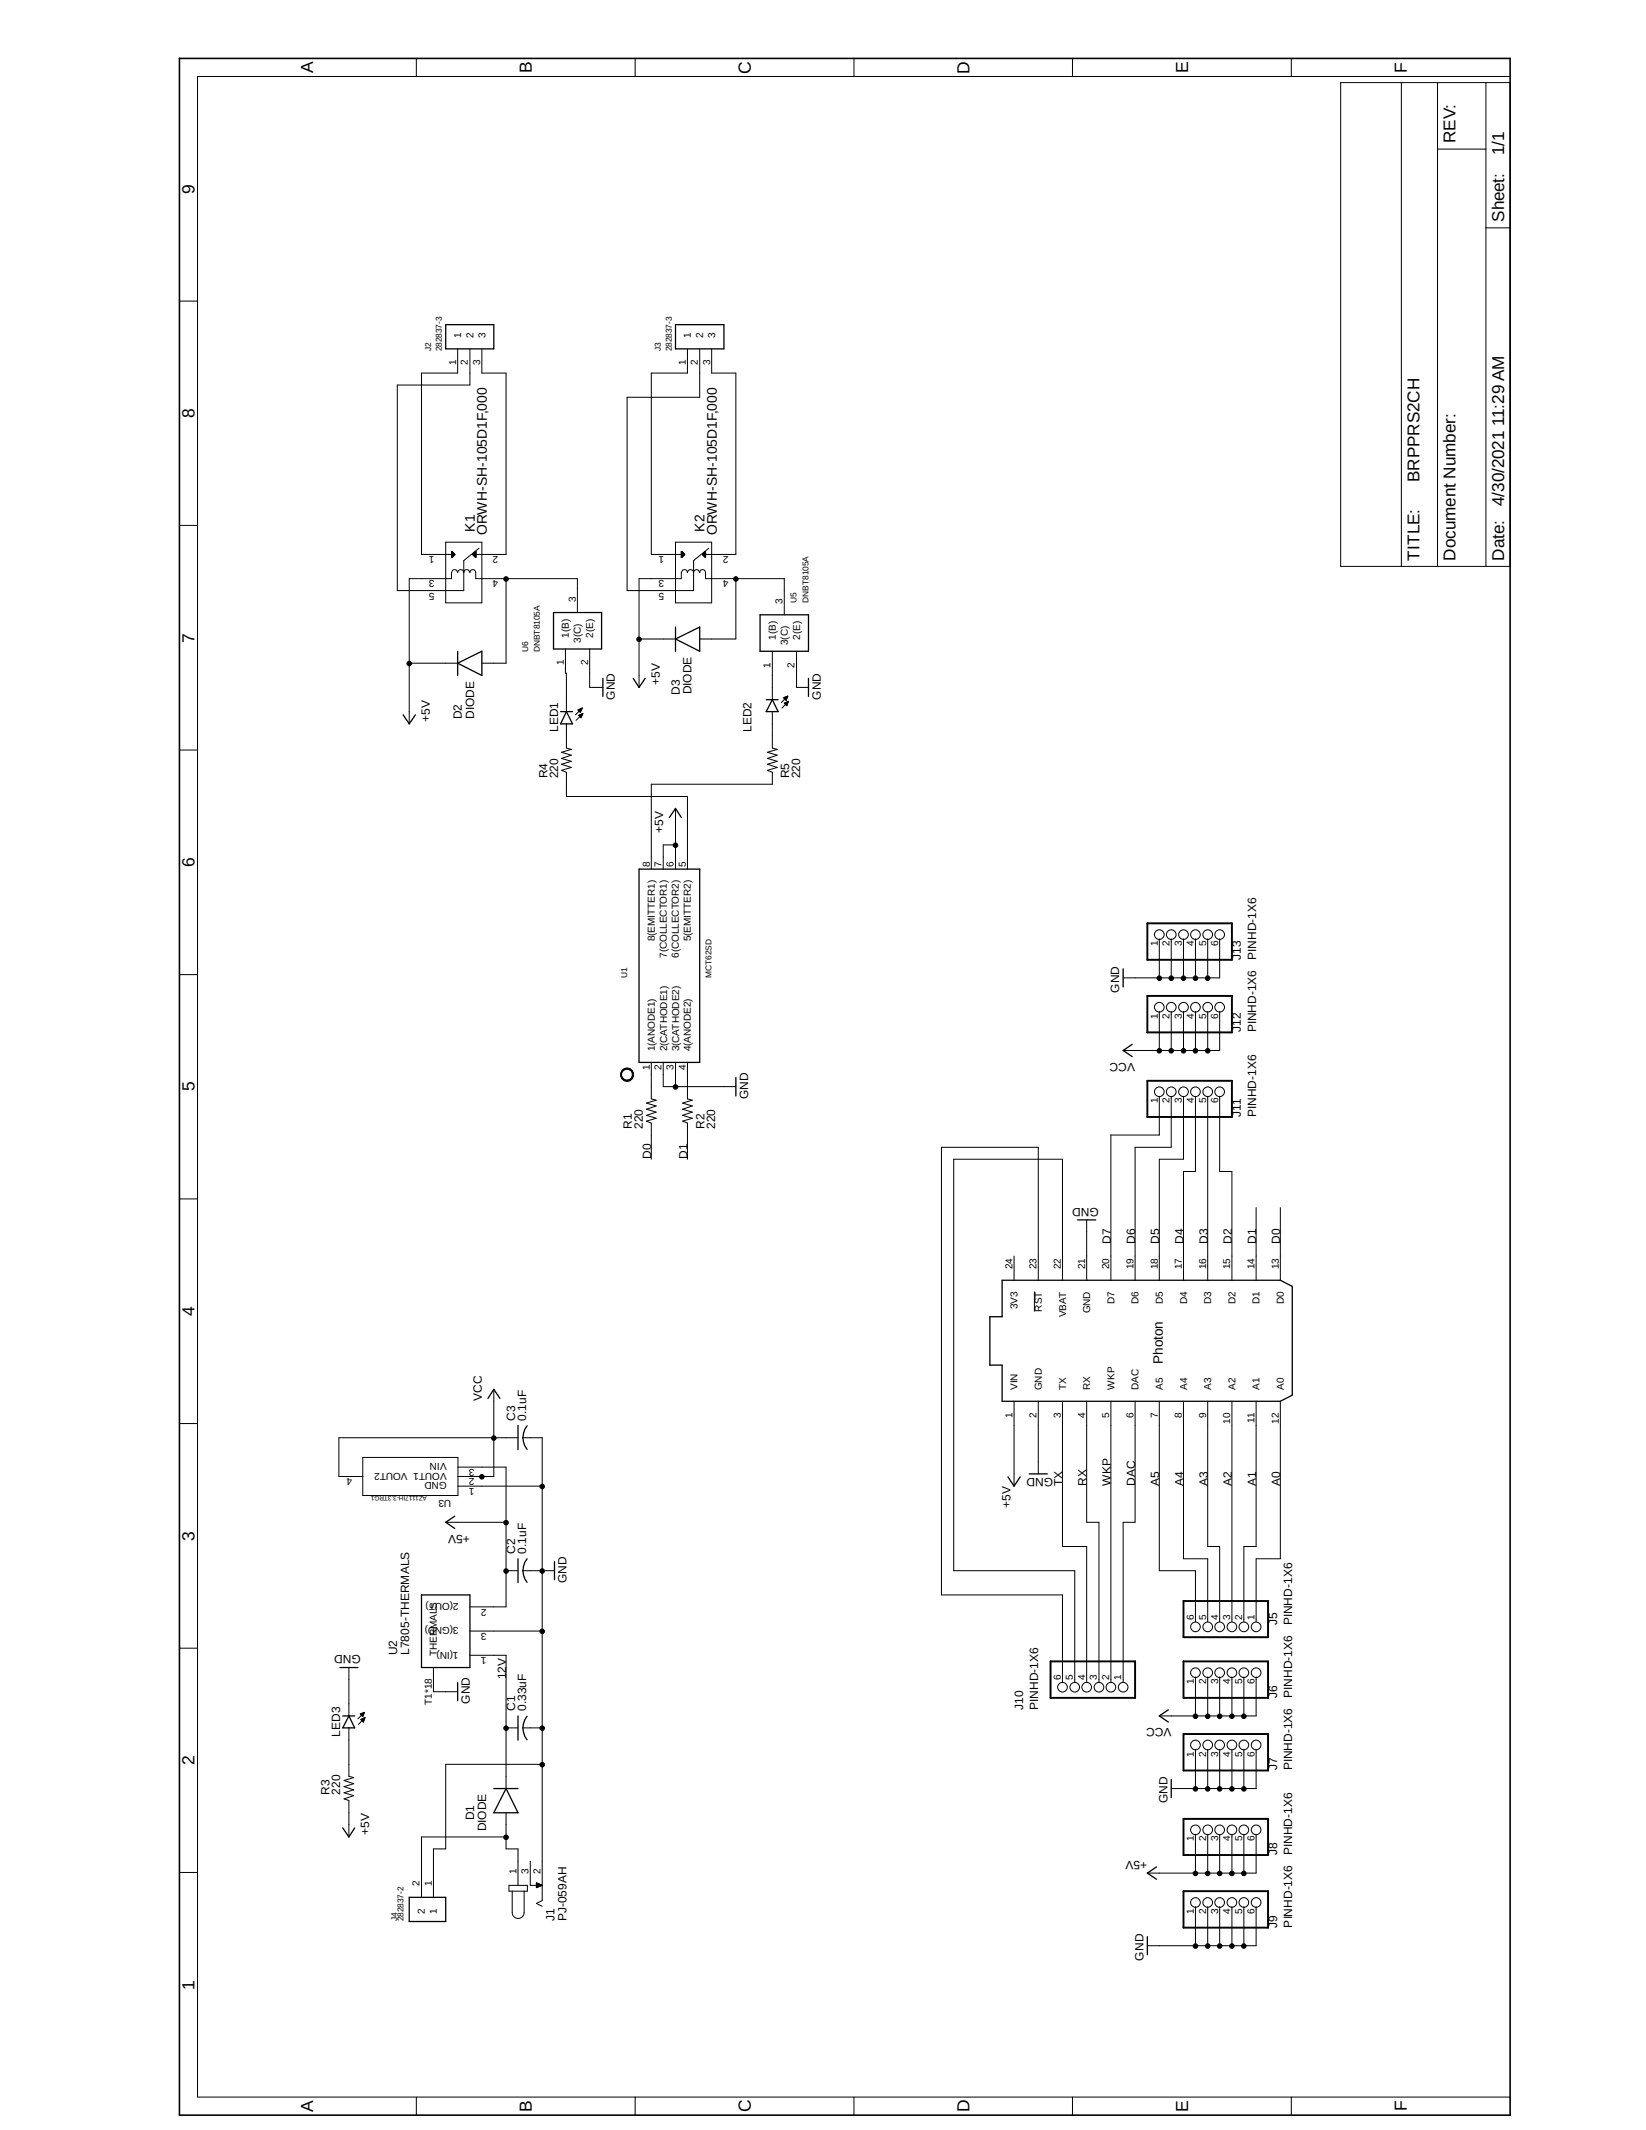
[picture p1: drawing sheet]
<svg xmlns="http://www.w3.org/2000/svg" width="216mm" height="279mm" viewBox="0 0 216 279" stroke-linecap="round" stroke-linejoin="round" font-family="sans-serif">
<path d="M23.3 7.5l175.2 270.3M198.5 7.5l-175.2 270.3" fill="none" stroke="#fff" stroke-width=".13"/>
<g fill="none" stroke="#000" stroke-width=".13">
<path d="M54.6 7.7v2.3M83.3 7.7v2.3M112 7.7v2.3M140.7 7.7v2.3M169.4 7.7v2.3M175.9 10.8h22.2v63.5h-22.2zM183.8 10.8v63.5M188.6 10.8v63.5M188.6 19.6h6.3M194.9 10.8v63.5M198.1 10h-172.2v265.1h172.2M23.5 39.5h2.4"/>
<path d="M194.9 29.9h3.2M60 45.8v3.1h-4.7v23.8h3.9M61.6 45.8v4.7h-9.5v27h8.7v-4l2-1.6M63.2 45.8v3.1h3.2v23.8h-4M90.2 45.8v3.1h-4.8v23.8h4M91.8 45.8v6.3h-9.5v25.4h8.7v-4l2-1.6M93.3 45.8v3.1h3.2v23.8h-4M23.5 68.9h2.4M58.5 71.1h4.7v8h-4.7zM59.2 72.3l.4 .4-.4 .4zM59.3 72.3v.8M59.3 72.4v.7"/>
<path d="M59.4 72.4v.6M59.4 72.5v.5M59.4 72.5v.4M59.5 72.6v.3M59.6 72.6v.2M59.6 72.7v.1M59.6 72.7l.1 .1M62 72.7l.4-.4v.8zM62 72.7h.1M62.1 72.7v.1M62.1 72.6v.3M62.2 72.6v.3"/>
<path d="M62.2 72.5v.5M62.3 72.4v.6M62.4 72.3v.8M66.4 75.9v11.1h-3.2M88.6 71.1h4.7v8h-4.7zM89.4 72.3l.4 .4-.4 .4zM89.4 72.3v.8M89.5 72.4v.7M89.5 72.4v.6M89.5 72.5v.5M89.6 72.5v.4M89.6 72.6v.3"/>
<path d="M89.7 72.6v.3M89.7 72.6v.2M89.7 72.7l.1 .1M89.7 72.7v.1M89.8 72.7v.1M92.2 72.7v.1M92.2 72.6v.2M92.3 72.6v.3M92.4 72.5v.4M92.4 72.5v.5M92.5 72.4v.6M92.5 72.4v.7"/>
<path d="M92.5 72.3v.8l-.3-.4zM96.5 75.9v7.9h-4.7M23.5 98.4h2.4M53.7 87h6.3M74.2 85.1v3.2h.1v5M74.3 95v3.1l.6 .2-1.2 .4 1.2 .4-1.2 .4 1.2 .4-1.2 .3 1.2 .5-1.2 .3 .6 .3v3.2h15.9v9.5M75.7 80.3v-4.4h-13.3v-.8a.38 .38 0 0 0-.4-.4 .38 .38 0 0 0-.4 .4 .4 .4 0 0 0-.4-.4 .4 .4 0 0 0-.4 .4v-.2a.41 .41 0 0 0-.5-.2 .41 .41 0 0 0-.3 .4l-.2-.3a.4 .4 0 0 0-.6 .3v.8h-5.5v19.1M75.9 93.1v.1M75.9 93.8v.1M76 93v.3M76 93.8v.1M76 93.8v.2"/>
<path d="M76.1 93v.4M76.1 93.8v.2M76.1 93.7v.4M76.2 93v.3M76.2 93.7v.4M76.2 92.9v.2M76.2 93.7v.3M76.3 92.9v.1M76.3 93.6v.3M76.4 92.9l-.9 .9M76.4 92.9h.1M76.4 93.6v.2"/>
<path d="M76.4 92.9l-.3 .5M76.4 92.9l-.6 .2 .3 .3M76.4 93.6v.1M76.5 93.6l-.9 .9M76.5 93.6l-.3 .5M76.5 93.6l-.6 .3 .3 .2M77.3 85.1v5.1h1.8M83.8 83.8h4.8M101.3 93.3v4.8l.6 .2-1.2 .4 1.2 .4-1.2 .4 1.2 .4-1.2 .3 1.2 .5-1.2 .3 .6 .3v1.6h-15.9v11.1M101.3 85.4v6.4M102.8 91.5v.1M102.9 80.6v-4.7h-10.4v-.8a.38 .38 0 0 0-.3-.4 .38 .38 0 0 0-.4 .4 .4 .4 0 0 0-.4-.4 .4 .4 0 0 0-.4 .4l-.1-.2a.41 .41 0 0 0-.4-.2 .41 .41 0 0 0-.3 .4 .4 .4 0 0 0-.4-.4 .4 .4 0 0 0-.4 .4v.8h-5.6v14.3"/>
<path d="M102.9 92.2l.5-.2-.2 .6zM102.9 91.5v.1M102.9 91.5v.2M102.9 92.2v.1M103 91.4v.3M103 92.2v.1M103 92.2v.2M103.1 91.4v.4M103.1 92.2v.3M103.1 91.4v.5M103.2 91.4v.3M103.2 92.1v.4"/>
<path d="M103.2 91.4v.2M103.3 91.4v.1M103.3 92.1v.3M103.3 91.3v.1M103.3 92.1v.2M103.3 91.3l-.8 .9M103.3 92v.2M103.3 91.3l-.2 .6M103.3 91.3l-.5 .2 .3 .4M103.4 92v.1M103.4 92l-.8 .9M104.5 85.4v4.8h1.5"/>
<path d="M88.6 110.8h-1.6v3.2M88.6 106v8M23.5 127.8h2.4M85.4 139.4v4.7l.7 .2-1.3 .4 1.3 .4-1.3 .4 1.3 .4-1.3 .4 1.3 .4-1.3 .4 .6 .2v4.8M87 139.4v3.1h9.5M88.6 139.4v3.1M90.2 139.4v4.7l.6 .2-1.3 .4 1.3 .4-1.3 .4 1.3 .4-1.3 .4 1.3 .4-1.3 .4 .7 .2v4.8M152.1 123.1v5.2M152.1 132.7v5.1M153.6 123.1v5.2M153.6 132.7v5.1M155.2 123.1v5.2"/>
<path d="M155.2 132.7v5.1M156.8 123.1v5.2M156.8 132.7v5.1M158.4 123.1v5.2M158.4 132.7v5.1M160 123.1v5.2h-12.7M160 132.7v5.1h-12.7M23.5 157.3h2.4M81.6 140.4a.88 .88 0 0 1 1.4 .2 .88 .88 0 0 1-.7 1.3v-.2a.71 .71 0 0 1-.8-.9 .71 .71 0 0 1 1.2-.4 .71 .71 0 0 1-.1 1.2l-.3 .1v.2a.89 .89 0 0 1-.8-.6 .89 .89 0 0 1 .1-.9zM152.1 143.8v5.1h-6.4v19M153.6 143.8v6.7h-4.7v17.4M155.2 143.8v8.3h-3.1v15.8"/>
<path d="M156.8 143.8v9.9h-1.6v14.2M158.4 143.8v24.1M160 143.8v9.9h1.6v14.2M164.8 158.4v9.5M167.9 158.4v9.5M133 164.8v3.1M135.7 169.4v2.6M136.2 167.9v-17.4h-12.7v58.7h15.9v11.5M139.4 167.9v-15.8h-14.3v53.9h15.9v14.7M142.5 160v7.9M23.5 186.7h2.4M47.6 191.2h12.5v5h-12.5z"/>
<path d="M58.5 199.7h7.9M60 192.4h6.4v18.4h-4.8M60 194.9h11.1M64.8 182.2v11.5h-4.8M67.9 188.6h-23.5v5.1h3.2M68.6 188.6h2.5v60.7l-.7 .4 .7 .4M133 183.8v11.1M136.2 183.8v9.5M139.4 183.8v19.1h3.1v17.8M142.5 183.8v15.9h1.6v21M145.7 183.8v36.9M148.9 183.8v15.9h-1.6v21"/>
<path d="M152.1 183.8v22.2h4.7v6.7M155.2 183.8v20.7h3.2v8.2M158.4 183.8v19.1h1.6v9.8M161.6 183.8v28.9M164.8 183.8v19.1h-1.6v9.8M167.9 183.8v20.7h-3.1v8.2M23.5 216.2h2.4M45.8 218.7v6.4M56.9 218.7v3.2h3.1M61.6 217.1h4.8v17.5M61.6 214h9.5M66.4 206h1.5"/>
<path d="M68.6 206h4.1M156.8 220v5.1M158.4 220v5.1M160 220v5.1M161.6 220v5.1M163.2 220v5.1M164.8 220v5.1h-12.7M45.8 226.7v6.3l.6 .2-1.3 .4 1.3 .4-1.3 .4 1.3 .4-1.3 .4 1.3 .3-1.3 .5 .7 .2v4.8M47.2 224.8l.6-.2-.2 .6zM47.3 224.8v.1M47.4 224.8v.2M47.4 225.6h.1"/>
<path d="M47.4 225.5v.1M47.5 224.7v.3M47.5 225.5v.2M47.5 224.7v.4M47.5 225.5v.3M47.6 224.7v.4M47.6 225.4v.4M47.7 224.7v.3M47.7 225.4v.5M47.7 224.7v.2M47.7 225.4v.4M47.8 224.6v.1"/>
<path d="M47.8 225.4v.2M47.8 224.6l-.9 .9M47.8 225.3v.3M47.8 225.3v.1M47.9 225.3l-.9 .9M47.9 225.3l-.2 .6M47.9 225.3l-.6 .3 .4 .3M66.4 237.8v4.7h1.5v4.8M66.4 226.7h1.5M68.6 226.7h2.5M71.1 231.4h-12.6v11.1h-1.6v6.4M156.8 229.5v5.1"/>
<path d="M158.4 229.5v5.1M160 229.5v5.1M161.6 229.5v5.1M163.2 229.5v5.1M164.8 229.5v5.1h-11.2M23.5 245.6h2.4M66.4 241h-11.1v7.9M66.8 247.3h2.4v.8h-2.4zM67.2 248.1v2.8a.78 .78 0 0 0 .8 .8 .78 .78 0 0 0 .7-.8v-2.8M69.6 244.1v3.2h1.5M70.4 247l.7 .3-.7 .3zM70.4 247v.6"/>
<path d="M70.5 247.1v.5M70.6 247.1v.4M70.7 247.1v.4M70.7 247.1v.3M70.8 247.1v.3M70.8 247.2v.2M70.9 247.2v.2M71 247.2v.2M71 247.3v.1M71.1 247.3h.1M71.1 247.3l.1 .1M156.8 240.6v5.1"/>
<path d="M156.8 250.1v5.1M158.4 240.6v5.1M158.4 250.1v5.1M160 240.6v5.1M160 250.1v5.1M161.6 240.6v5.1M161.6 250.1v5.1M163.2 240.6v5.1M163.2 250.1v5.1M164.8 240.6v5.1h-14.3M164.8 250.1v5.1h-14.3M54.6 275.1v2.4"/>
<path d="M83.3 275.1v2.4M112 275.1v2.4M140.7 275.1v2.4M169.4 275.1v2.4"/>
<circle cx="66.4" cy="75.9" r=".3"/>
<circle cx="96.5" cy="75.9" r=".3"/>
<circle cx="53.7" cy="87" r=".3"/>
<circle cx="83.8" cy="83.9" r=".3"/>
<circle cx="88.6" cy="110.9" r=".3"/>
<circle cx="152.1" cy="128.3" r=".3"/>
<circle cx="152.1" cy="137.8" r=".3"/>
<circle cx="152.1" cy="122.6" r=".63"/>
<circle cx="152.1" cy="132.1" r=".63"/>
<circle cx="153.6" cy="137.8" r=".3"/>
<circle cx="153.6" cy="128.3" r=".3"/>
<circle cx="153.6" cy="132.1" r=".63"/>
<circle cx="153.6" cy="122.6" r=".63"/>
<circle cx="155.2" cy="137.8" r=".3"/>
<circle cx="155.2" cy="128.3" r=".3"/>
<circle cx="155.2" cy="122.6" r=".63"/>
<circle cx="155.2" cy="132.1" r=".63"/>
<circle cx="156.8" cy="128.3" r=".3"/>
<circle cx="156.8" cy="137.8" r=".3"/>
<circle cx="156.8" cy="122.6" r=".63"/>
<circle cx="156.8" cy="132.1" r=".63"/>
<circle cx="158.4" cy="128.3" r=".3"/>
<circle cx="158.4" cy="137.8" r=".3"/>
<circle cx="158.4" cy="122.6" r=".63"/>
<circle cx="158.4" cy="132.1" r=".63"/>
<circle cx="160" cy="122.6" r=".63"/>
<circle cx="160" cy="132.1" r=".63"/>
<circle cx="88.6" cy="142.6" r=".3"/>
<circle cx="152.1" cy="143.2" r=".63"/>
<circle cx="153.6" cy="143.2" r=".63"/>
<circle cx="155.2" cy="143.2" r=".63"/>
<circle cx="156.8" cy="143.2" r=".63"/>
<circle cx="158.4" cy="143.2" r=".63"/>
<circle cx="160" cy="143.2" r=".63"/>
<circle cx="63.2" cy="193.7" r=".3"/>
<circle cx="64.8" cy="188.6" r=".3"/>
<circle cx="66.4" cy="199.7" r=".3"/>
<circle cx="71.1" cy="195" r=".3"/>
<circle cx="66.4" cy="206.1" r=".3"/>
<circle cx="71.1" cy="214" r=".3"/>
<circle cx="71.1" cy="206.1" r=".3"/>
<circle cx="156.8" cy="219.4" r=".63"/>
<circle cx="156.8" cy="213.4" r=".63"/>
<circle cx="158.4" cy="213.4" r=".63"/>
<circle cx="158.4" cy="219.4" r=".63"/>
<circle cx="160" cy="219.4" r=".63"/>
<circle cx="160" cy="213.4" r=".63"/>
<circle cx="161.6" cy="219.4" r=".63"/>
<circle cx="161.6" cy="213.4" r=".63"/>
<circle cx="163.2" cy="213.4" r=".63"/>
<circle cx="163.2" cy="219.4" r=".63"/>
<circle cx="164.8" cy="213.4" r=".63"/>
<circle cx="164.8" cy="219.4" r=".63"/>
<circle cx="66.4" cy="226.7" r=".3"/>
<circle cx="71.1" cy="231.5" r=".3"/>
<circle cx="71.1" cy="226.7" r=".3"/>
<circle cx="139.4" cy="221.3" r=".63"/>
<circle cx="141" cy="221.3" r=".63"/>
<circle cx="142.5" cy="221.3" r=".63"/>
<circle cx="144.1" cy="221.3" r=".63"/>
<circle cx="145.7" cy="221.3" r=".63"/>
<circle cx="147.3" cy="221.3" r=".63"/>
<circle cx="156.8" cy="234.7" r=".3"/>
<circle cx="156.8" cy="225.1" r=".3"/>
<circle cx="156.8" cy="228.9" r=".63"/>
<circle cx="158.4" cy="225.1" r=".3"/>
<circle cx="158.4" cy="234.7" r=".3"/>
<circle cx="158.4" cy="228.9" r=".63"/>
<circle cx="160" cy="225.1" r=".3"/>
<circle cx="160" cy="234.7" r=".3"/>
<circle cx="160" cy="228.9" r=".63"/>
<circle cx="161.6" cy="234.7" r=".3"/>
<circle cx="161.6" cy="225.1" r=".3"/>
<circle cx="161.6" cy="228.9" r=".63"/>
<circle cx="163.2" cy="234.7" r=".3"/>
<circle cx="163.2" cy="225.1" r=".3"/>
<circle cx="163.2" cy="228.9" r=".63"/>
<circle cx="164.8" cy="228.9" r=".63"/>
<circle cx="66.4" cy="241" r=".3"/>
<circle cx="156.8" cy="255.3" r=".3"/>
<circle cx="156.8" cy="245.7" r=".3"/>
<circle cx="156.8" cy="249.6" r=".63"/>
<circle cx="156.8" cy="240" r=".63"/>
<circle cx="158.4" cy="255.3" r=".3"/>
<circle cx="158.4" cy="245.7" r=".3"/>
<circle cx="158.4" cy="249.6" r=".63"/>
<circle cx="158.4" cy="240" r=".63"/>
<circle cx="160" cy="245.7" r=".3"/>
<circle cx="160" cy="255.3" r=".3"/>
<circle cx="160" cy="240" r=".63"/>
<circle cx="160" cy="249.6" r=".63"/>
<circle cx="161.6" cy="245.7" r=".3"/>
<circle cx="161.6" cy="255.3" r=".3"/>
<circle cx="161.6" cy="249.6" r=".63"/>
<circle cx="161.6" cy="240" r=".63"/>
<circle cx="163.2" cy="255.3" r=".3"/>
<circle cx="163.2" cy="245.7" r=".3"/>
<circle cx="163.2" cy="240" r=".63"/>
<circle cx="163.2" cy="249.6" r=".63"/>
<circle cx="164.8" cy="249.6" r=".63"/>
<circle cx="164.8" cy="240" r=".63"/>
</g>
<path d="M23.5 7.7h174.6v269.8h-174.6z" fill="none" stroke="#000" stroke-width=".21"/>
<g fill="none" stroke="#000" stroke-width=".17">
<path d="M58.5 42.6h6.3v3.2h-6.3zM88.6 42.6h6.4v3.2h-6.4zM52.9 93.8l.8 1.2 .8-1.2M60 87l3.2-1.6v3.2zM60 85.4v3.2M72.6 80.3h6.3v4.8h-6.3zM73.5 93.3h1.6M74.3 93.3l.8 1.7h-1.6zM79.1 89v2.4M83.1 89l.7 1.2 .8-1.2M88.6 83.8l3.2-1.5v3.1zM88.6 82.3v3.1"/>
<path d="M99.7 80.6h6.3v4.8h-6.3zM100.5 91.8h1.6M101.3 91.8l.8 1.5h-1.6zM106 89v2.4M83.8 114h8v25.4h-8zM87.8 107.2l.8-1.2 .8 1.2M147.3 127.1v2.4M148.5 137l-1.2 .8 1.2 .8M96.5 141.4v2.4M131.4 167.9h36.5l1.6 .8v14.3l-1.6 .8h-36.5v-4.7h-1.6v-6.4h1.6zM141.4 160h2.3M59.6 198.9l-1.1 .8 1.1 .8"/>
<path d="M64 183.4l.8-1.2 .8 1.2M67.9 187v3.2M69.1 187a2.44 2.44 0 0 0 0 3.1M132.2 193.7l.8 1.2 .8-1.2M135 193.3h2.4M44.6 218.7h2.3M55.3 209.2h6.3v9.5h-6.3zM67.9 204.5v3.1M69.1 204.5a2.44 2.44 0 0 0 0 3.1M72.7 204.9v2.3M45 225.1h1.5M45 239.8l.8 1.2 .7-1.2"/>
<path d="M45.8 225.1l.7 1.6h-1.5zM60 220.7v2.4M64.8 234.6h3.1M66.4 234.6l1.5 3.2h-3.1zM67.9 225.1v3.2M69.1 225.1a2.44 2.44 0 0 0 0 3.1M153.2 224.3l-1.1 .8 1.1 .8M153.6 233.4v2.4M53.7 248.9h4.8v3.2h-4.8zM150.5 254v2.4M151.7 244.9l-1.2 .8 1.2 .8"/>
</g>
<g fill="#000">
<path d="M81.6 140.4a.88 .88 0 0 1 1.4 .2 .88 .88 0 0 1-.7 1.3v-.2a.71 .71 0 0 1-.8-.9 .71 .71 0 0 1 1.2-.4 .71 .71 0 0 1-.1 1.2l-.3 .1v.2a.89 .89 0 0 1-.8-.6 .89 .89 0 0 1 .1-.9z" fill-rule="evenodd"/>
<circle cx="66.4" cy="75.9" r=".3"/>
<circle cx="96.5" cy="75.9" r=".3"/>
<circle cx="53.7" cy="87" r=".3"/>
<circle cx="83.8" cy="83.9" r=".3"/>
<circle cx="88.6" cy="110.9" r=".3"/>
<circle cx="152.1" cy="128.3" r=".3"/>
<circle cx="152.1" cy="137.8" r=".3"/>
<circle cx="153.6" cy="137.8" r=".3"/>
<circle cx="153.6" cy="128.3" r=".3"/>
<circle cx="155.2" cy="137.8" r=".3"/>
<circle cx="155.2" cy="128.3" r=".3"/>
<circle cx="156.8" cy="128.3" r=".3"/>
<circle cx="156.8" cy="137.8" r=".3"/>
<circle cx="158.4" cy="128.3" r=".3"/>
<circle cx="158.4" cy="137.8" r=".3"/>
<circle cx="88.6" cy="142.6" r=".3"/>
<circle cx="63.2" cy="193.7" r=".3"/>
<circle cx="64.8" cy="188.6" r=".3"/>
<circle cx="66.4" cy="199.7" r=".3"/>
<circle cx="71.1" cy="195" r=".3"/>
<circle cx="66.4" cy="206.1" r=".3"/>
<circle cx="71.1" cy="214" r=".3"/>
<circle cx="71.1" cy="206.1" r=".3"/>
<circle cx="66.4" cy="226.7" r=".3"/>
<circle cx="71.1" cy="231.5" r=".3"/>
<circle cx="71.1" cy="226.7" r=".3"/>
<circle cx="156.8" cy="234.7" r=".3"/>
<circle cx="156.8" cy="225.1" r=".3"/>
<circle cx="158.4" cy="225.1" r=".3"/>
<circle cx="158.4" cy="234.7" r=".3"/>
<circle cx="160" cy="225.1" r=".3"/>
<circle cx="160" cy="234.7" r=".3"/>
<circle cx="161.6" cy="234.7" r=".3"/>
<circle cx="161.6" cy="225.1" r=".3"/>
<circle cx="163.2" cy="234.7" r=".3"/>
<circle cx="163.2" cy="225.1" r=".3"/>
<circle cx="66.4" cy="241" r=".3"/>
<circle cx="156.8" cy="255.3" r=".3"/>
<circle cx="156.8" cy="245.7" r=".3"/>
<circle cx="158.4" cy="255.3" r=".3"/>
<circle cx="158.4" cy="245.7" r=".3"/>
<circle cx="160" cy="245.7" r=".3"/>
<circle cx="160" cy="255.3" r=".3"/>
<circle cx="161.6" cy="245.7" r=".3"/>
<circle cx="161.6" cy="255.3" r=".3"/>
<circle cx="163.2" cy="255.3" r=".3"/>
<circle cx="163.2" cy="245.7" r=".3"/>
</g>
<path d="M150.5 121.1h11.1v4.8h-11.1zM150.5 130.6h11.1v4.8h-11.1zM150.5 141.8h11.1v4.7h-11.1zM137.8 217.9h11.1v4.8h-11.1zM155.2 210h11.1v4.8h-11.1zM155.2 217.9h11.1v4.8h-11.1zM155.2 227.5h11.1v4.7h-11.1zM155.2 238.6h11.1v4.7h-11.1zM155.2 248.1h11.1v4.8h-11.1z" fill="none" stroke="#000" stroke-width=".25"/>
<g font-size="2.3">
<text x="41.1" y="9.6" transform="rotate(-90 41.1 9.6)">A</text>
<text x="69.8" y="9.6" transform="rotate(-90 69.8 9.6)">B</text>
<text x="98.5" y="9.7" transform="rotate(-90 98.5 9.7)">C</text>
<text x="127.2" y="9.7" transform="rotate(-90 127.2 9.7)">D</text>
<text x="155.8" y="9.6" transform="rotate(-90 155.8 9.6)">E</text>
<text x="184.5" y="9.5" transform="rotate(-90 184.5 9.5)">F</text>
<text x="25.5" y="25.4" transform="rotate(-90 25.5 25.4)">9</text>
<text x="25.5" y="54.9" transform="rotate(-90 25.5 54.9)">8</text>
<text x="25.5" y="84.3" transform="rotate(-90 25.5 84.3)">7</text>
<text x="25.5" y="113.7" transform="rotate(-90 25.5 113.7)">6</text>
<text x="25.5" y="143.2" transform="rotate(-90 25.5 143.2)">5</text>
<text x="25.5" y="172.6" transform="rotate(-90 25.5 172.6)">4</text>
<text x="25.5" y="202.1" transform="rotate(-90 25.5 202.1)">3</text>
<text x="25.5" y="231.5" transform="rotate(-90 25.5 231.5)">2</text>
<text x="25.5" y="261" transform="rotate(-90 25.5 261)">1</text>
<text x="41.1" y="277" transform="rotate(-90 41.1 277)">A</text>
<text x="69.8" y="277" transform="rotate(-90 69.8 277)">B</text>
<text x="98.5" y="277.1" transform="rotate(-90 98.5 277.1)">C</text>
<text x="127.2" y="277.1" transform="rotate(-90 127.2 277.1)">D</text>
<text x="155.8" y="277" transform="rotate(-90 155.8 277)">E</text>
<text x="184.5" y="276.9" transform="rotate(-90 184.5 276.9)">F</text>
</g>
<g font-size="2.2">
<text x="190.9" y="18.8" transform="rotate(-90 190.9 18.8)">REV:</text>
<text x="197.3" y="20.4" transform="rotate(-90 197.3 20.4)">1/1</text>
<text x="197.3" y="29.1" transform="rotate(-90 197.3 29.1)">Sheet:</text>
<text x="186.2" y="63.2" transform="rotate(-90 186.2 63.2)">BRPPRS2CH</text>
<text x="197.3" y="66.4" transform="rotate(-90 197.3 66.4)">4/30/2021 11:29 AM</text>
<text x="186.2" y="73.5" transform="rotate(-90 186.2 73.5)">TITLE:</text>
<text x="190.9" y="73.5" transform="rotate(-90 190.9 73.5)">Document Number:</text>
<text x="197.3" y="73.5" transform="rotate(-90 197.3 73.5)">Date:</text>
</g>
<g font-size="1.8">
<text x="62.3" y="69.7" transform="rotate(-90 62.3 69.7)">K1</text>
<text x="63.8" y="70.1" transform="rotate(-90 63.8 70.1)">ORWH-SH-105D1F,000</text>
<text x="92.4" y="69.7" transform="rotate(-90 92.4 69.7)">K2</text>
<text x="94" y="70.1" transform="rotate(-90 94 70.1)">ORWH-SH-105D1F,000</text>
<text x="152.5" y="178.9" transform="rotate(-90 152.5 178.9)">Photon</text>
</g>
<g font-size="1.6">
<text x="86.5" y="89.9" transform="rotate(-90 86.5 89.9)">+5V</text>
<text x="56.4" y="94.7" transform="rotate(-90 56.4 94.7)">+5V</text>
<text x="60.6" y="94.4" transform="rotate(-90 60.6 94.4)">D2</text>
<text x="62.2" y="94.3" transform="rotate(-90 62.2 94.3)">DIODE</text>
<text x="80.6" y="91.8" transform="rotate(-90 80.6 91.8)">GND</text>
<text x="89.2" y="91.2" transform="rotate(-90 89.2 91.2)">D3</text>
<text x="90.7" y="91.1" transform="rotate(-90 90.7 91.1)">DIODE</text>
<text x="107.7" y="91.8" transform="rotate(-90 107.7 91.8)">GND</text>
<text x="73.2" y="96.1" transform="rotate(-90 73.2 96.1)">LED1</text>
<text x="98.6" y="96.1" transform="rotate(-90 98.6 96.1)">LED2</text>
<text x="71.8" y="102.1" transform="rotate(-90 71.8 102.1)">R4</text>
<text x="73.2" y="102.1" transform="rotate(-90 73.2 102.1)">220</text>
<text x="103.5" y="102.1" transform="rotate(-90 103.5 102.1)">R5</text>
<text x="104.9" y="102.1" transform="rotate(-90 104.9 102.1)">220</text>
<text x="87" y="109.2" transform="rotate(-90 87 109.2)">+5V</text>
<text x="162.8" y="125.9" transform="rotate(-90 162.8 125.9)">J13</text>
<text x="164.8" y="125.9" transform="rotate(-90 164.8 125.9)">PINHD-1X6</text>
<text x="146.8" y="130.2" transform="rotate(-90 146.8 130.2)">GND</text>
<text x="162.8" y="135.4" transform="rotate(-90 162.8 135.4)">J12</text>
<text x="164.8" y="135.4" transform="rotate(-90 164.8 135.4)">PINHD-1X6</text>
<text x="148.9" y="139.4" transform="rotate(-180 148.9 139.4)">VCC</text>
<text x="82.9" y="148.1" transform="rotate(-90 82.9 148.1)">R1</text>
<text x="84.3" y="148.1" transform="rotate(-90 84.3 148.1)">220</text>
<text x="92.4" y="148.1" transform="rotate(-90 92.4 148.1)">R2</text>
<text x="93.8" y="148.1" transform="rotate(-90 93.8 148.1)">220</text>
<text x="98.1" y="144.1" transform="rotate(-90 98.1 144.1)">GND</text>
<text x="162.8" y="146.5" transform="rotate(-90 162.8 146.5)">J11</text>
<text x="164.8" y="146.5" transform="rotate(-90 164.8 146.5)">PINHD-1X6</text>
<text x="85.4" y="152.1" transform="rotate(-90 85.4 152.1)">D0</text>
<text x="90.2" y="152.1" transform="rotate(-90 90.2 152.1)">D1</text>
<text x="144.1" y="158.4" transform="rotate(-180 144.1 158.4)">GND</text>
<text x="145.7" y="163.2" transform="rotate(-90 145.7 163.2)">D7</text>
<text x="148.9" y="163.2" transform="rotate(-90 148.9 163.2)">D6</text>
<text x="152.1" y="163.2" transform="rotate(-90 152.1 163.2)">D5</text>
<text x="155.2" y="163.2" transform="rotate(-90 155.2 163.2)">D4</text>
<text x="158.4" y="163.2" transform="rotate(-90 158.4 163.2)">D3</text>
<text x="161.6" y="163.2" transform="rotate(-90 161.6 163.2)">D2</text>
<text x="164.8" y="163.2" transform="rotate(-90 164.8 163.2)">D1</text>
<text x="167.9" y="163.2" transform="rotate(-90 167.9 163.2)">D0</text>
<text x="63.2" y="183.8" transform="rotate(-90 63.2 183.8)">VCC</text>
<text x="67.6" y="186.3" transform="rotate(-90 67.6 186.3)">C3</text>
<text x="69" y="186.3" transform="rotate(-90 69 186.3)">0.1uF</text>
<text x="132.5" y="197.8" transform="rotate(-90 132.5 197.8)">+5V</text>
<text x="138.1" y="193.8" transform="rotate(-180 138.1 193.8)">GND</text>
<text x="139.4" y="194.9" transform="rotate(-90 139.4 194.9)">TX</text>
<text x="142.5" y="194.9" transform="rotate(-90 142.5 194.9)">RX</text>
<text x="145.7" y="194.9" transform="rotate(-90 145.7 194.9)">WKP</text>
<text x="148.9" y="194.9" transform="rotate(-90 148.9 194.9)">DAC</text>
<text x="152.1" y="194.9" transform="rotate(-90 152.1 194.9)">A5</text>
<text x="155.2" y="194.9" transform="rotate(-90 155.2 194.9)">A4</text>
<text x="158.4" y="194.9" transform="rotate(-90 158.4 194.9)">A3</text>
<text x="161.6" y="194.9" transform="rotate(-90 161.6 194.9)">A2</text>
<text x="164.8" y="194.9" transform="rotate(-90 164.8 194.9)">A1</text>
<text x="167.9" y="194.9" transform="rotate(-90 167.9 194.9)">A0</text>
<text x="61.6" y="201.3" transform="rotate(-180 61.6 201.3)">+5V</text>
<text x="67.6" y="203.8" transform="rotate(-90 67.6 203.8)">C2</text>
<text x="69" y="203.8" transform="rotate(-90 69 203.8)">0.1uF</text>
<text x="74.3" y="207.6" transform="rotate(-90 74.3 207.6)">GND</text>
<text x="167.5" y="213.2" transform="rotate(-90 167.5 213.2)">J5</text>
<text x="169.5" y="213.2" transform="rotate(-90 169.5 213.2)">PINHD-1X6</text>
<text x="47.3" y="217.1" transform="rotate(-180 47.3 217.1)">GND</text>
<text x="52.1" y="217.1" transform="rotate(-90 52.1 217.1)">U2</text>
<text x="53.7" y="217.1" transform="rotate(-90 53.7 217.1)">L7805-THERMALS</text>
<text x="66.4" y="220.3" transform="rotate(-90 66.4 220.3)">12V</text>
<text x="44.6" y="227.8" transform="rotate(-90 44.6 227.8)">LED3</text>
<text x="61.6" y="223.5" transform="rotate(-90 61.6 223.5)">GND</text>
<text x="67.6" y="224.4" transform="rotate(-90 67.6 224.4)">C1</text>
<text x="69" y="224.4" transform="rotate(-90 69 224.4)">0.33uF</text>
<text x="134.2" y="224.3" transform="rotate(-90 134.2 224.3)">J10</text>
<text x="136.2" y="224.3" transform="rotate(-90 136.2 224.3)">PINHD-1X6</text>
<text x="153.7" y="226.6" transform="rotate(-180 153.7 226.6)">VCC</text>
<text x="167.5" y="222.7" transform="rotate(-90 167.5 222.7)">J6</text>
<text x="169.5" y="222.7" transform="rotate(-90 169.5 222.7)">PINHD-1X6</text>
<text x="167.5" y="232.2" transform="rotate(-90 167.5 232.2)">J7</text>
<text x="169.5" y="232.2" transform="rotate(-90 169.5 232.2)">PINHD-1X6</text>
<text x="43.2" y="235.4" transform="rotate(-90 43.2 235.4)">R3</text>
<text x="44.6" y="235.4" transform="rotate(-90 44.6 235.4)">220</text>
<text x="62.2" y="238.8" transform="rotate(-90 62.2 238.8)">D1</text>
<text x="153.2" y="236.5" transform="rotate(-90 153.2 236.5)">GND</text>
<text x="48.4" y="240.7" transform="rotate(-90 48.4 240.7)">+5V</text>
<text x="63.8" y="240.2" transform="rotate(-90 63.8 240.2)">DIODE</text>
<text x="150.5" y="244.1" transform="rotate(-180 150.5 244.1)">+5V</text>
<text x="167.5" y="243.3" transform="rotate(-90 167.5 243.3)">J8</text>
<text x="169.5" y="243.3" transform="rotate(-90 169.5 243.3)">PINHD-1X6</text>
<text x="72.7" y="252" transform="rotate(-90 72.7 252)">J1</text>
<text x="74.3" y="252" transform="rotate(-90 74.3 252)">PJ-059AH</text>
<text x="150" y="257.2" transform="rotate(-90 150 257.2)">GND</text>
<text x="167.5" y="252.9" transform="rotate(-90 167.5 252.9)">J9</text>
<text x="169.5" y="252.9" transform="rotate(-90 169.5 252.9)">PINHD-1X6</text>
</g>
<g font-size="1.3">
<text x="59.8" y="47.9" transform="rotate(-90 59.8 47.9)">1</text>
<text x="60.5" y="44.3" transform="rotate(-90 60.5 44.3)">1</text>
<text x="61.4" y="47.9" transform="rotate(-90 61.4 47.9)">2</text>
<text x="62.1" y="44.3" transform="rotate(-90 62.1 44.3)">2</text>
<text x="63" y="47.9" transform="rotate(-90 63 47.9)">3</text>
<text x="63.7" y="44.3" transform="rotate(-90 63.7 44.3)">3</text>
<text x="90" y="47.9" transform="rotate(-90 90 47.9)">1</text>
<text x="90.6" y="44.3" transform="rotate(-90 90.6 44.3)">1</text>
<text x="91.5" y="47.9" transform="rotate(-90 91.5 47.9)">2</text>
<text x="92.2" y="44.3" transform="rotate(-90 92.2 44.3)">2</text>
<text x="93.1" y="47.9" transform="rotate(-90 93.1 47.9)">3</text>
<text x="93.8" y="44.3" transform="rotate(-90 93.8 44.3)">3</text>
<text x="57" y="72.9" transform="rotate(-180 57 72.9)">1</text>
<text x="57" y="77.7" transform="rotate(-180 57 77.7)">5</text>
<text x="57" y="76.1" transform="rotate(-180 57 76.1)">3</text>
<text x="65.4" y="76.1" transform="rotate(-180 65.4 76.1)">4</text>
<text x="65.4" y="72.9" transform="rotate(-180 65.4 72.9)">2</text>
<text x="87.1" y="72.9" transform="rotate(-180 87.1 72.9)">1</text>
<text x="87.1" y="77.7" transform="rotate(-180 87.1 77.7)">5</text>
<text x="87.1" y="76.1" transform="rotate(-180 87.1 76.1)">3</text>
<text x="95.5" y="76.1" transform="rotate(-180 95.5 76.1)">4</text>
<text x="95.5" y="72.9" transform="rotate(-180 95.5 72.9)">2</text>
<text x="74.6" y="83.6" transform="rotate(-90 74.6 83.6)">1(B)</text>
<text x="75.5" y="78.9" transform="rotate(-90 75.5 78.9)">3</text>
<text x="77.8" y="83.6" transform="rotate(-90 77.8 83.6)">2(E)</text>
<text x="101.8" y="83.9" transform="rotate(-90 101.8 83.9)">1(B)</text>
<text x="102.7" y="79.2" transform="rotate(-90 102.7 79.2)">3</text>
<text x="104.9" y="83.9" transform="rotate(-90 104.9 83.9)">2(E)</text>
<text x="74" y="87.3" transform="rotate(-90 74 87.3)">1</text>
<text x="76.2" y="84.3" transform="rotate(-90 76.2 84.3)">3(C)</text>
<text x="77.1" y="87.3" transform="rotate(-90 77.1 87.3)">2</text>
<text x="101" y="87.6" transform="rotate(-90 101 87.6)">1</text>
<text x="103.3" y="84.6" transform="rotate(-90 103.3 84.6)">3(C)</text>
<text x="104.2" y="87.6" transform="rotate(-90 104.2 87.6)">2</text>
<text x="85.2" y="113.7" transform="rotate(-90 85.2 113.7)">8</text>
<text x="86.8" y="113.7" transform="rotate(-90 86.8 113.7)">7</text>
<text x="88.3" y="113.7" transform="rotate(-90 88.3 113.7)">6</text>
<text x="90" y="113.7" transform="rotate(-90 90 113.7)">5</text>
<text x="85.9" y="123.5" transform="rotate(-90 85.9 123.5)">8(EMITTER1)</text>
<text x="87.5" y="125.6" transform="rotate(-90 87.5 125.6)">7(COLLECTOR1)</text>
<text x="89" y="125.6" transform="rotate(-90 89 125.6)">6(COLLECTOR2)</text>
<text x="90.6" y="123.5" transform="rotate(-90 90.6 123.5)">5(EMITTER2)</text>
<text x="151.8" y="124.1" transform="rotate(-90 151.8 124.1)">1</text>
<text x="153.4" y="124.1" transform="rotate(-90 153.4 124.1)">2</text>
<text x="155" y="124.1" transform="rotate(-90 155 124.1)">3</text>
<text x="156.6" y="124.1" transform="rotate(-90 156.6 124.1)">4</text>
<text x="158.2" y="124.1" transform="rotate(-90 158.2 124.1)">5</text>
<text x="159.8" y="124.1" transform="rotate(-90 159.8 124.1)">6</text>
<text x="85.9" y="137.9" transform="rotate(-90 85.9 137.9)">1(ANODE1)</text>
<text x="87.5" y="137.9" transform="rotate(-90 87.5 137.9)">2(CATHODE1)</text>
<text x="89.1" y="137.9" transform="rotate(-90 89.1 137.9)">3(CATHODE2)</text>
<text x="90.6" y="137.9" transform="rotate(-90 90.6 137.9)">4(ANODE2)</text>
<text x="151.8" y="133.6" transform="rotate(-90 151.8 133.6)">1</text>
<text x="153.4" y="133.6" transform="rotate(-90 153.4 133.6)">2</text>
<text x="155" y="133.6" transform="rotate(-90 155 133.6)">3</text>
<text x="156.6" y="133.6" transform="rotate(-90 156.6 133.6)">4</text>
<text x="158.2" y="133.6" transform="rotate(-90 158.2 133.6)">5</text>
<text x="159.8" y="133.6" transform="rotate(-90 159.8 133.6)">6</text>
<text x="85.2" y="140.3" transform="rotate(-90 85.2 140.3)">1</text>
<text x="86.8" y="140.3" transform="rotate(-90 86.8 140.3)">2</text>
<text x="88.3" y="140.3" transform="rotate(-90 88.3 140.3)">3</text>
<text x="90" y="140.3" transform="rotate(-90 90 140.3)">4</text>
<text x="151.8" y="144.7" transform="rotate(-90 151.8 144.7)">1</text>
<text x="153.4" y="144.7" transform="rotate(-90 153.4 144.7)">2</text>
<text x="155" y="144.7" transform="rotate(-90 155 144.7)">3</text>
<text x="156.6" y="144.7" transform="rotate(-90 156.6 144.7)">4</text>
<text x="158.2" y="144.7" transform="rotate(-90 158.2 144.7)">5</text>
<text x="159.8" y="144.7" transform="rotate(-90 159.8 144.7)">6</text>
<text x="132.8" y="166.5" transform="rotate(-90 132.8 166.5)">24</text>
<text x="136" y="166.5" transform="rotate(-90 136 166.5)">23</text>
<text x="139.1" y="166.5" transform="rotate(-90 139.1 166.5)">22</text>
<text x="142.3" y="166.5" transform="rotate(-90 142.3 166.5)">21</text>
<text x="145.5" y="166.5" transform="rotate(-90 145.5 166.5)">20</text>
<text x="148.7" y="166.5" transform="rotate(-90 148.7 166.5)">19</text>
<text x="151.8" y="166.5" transform="rotate(-90 151.8 166.5)">18</text>
<text x="155" y="166.5" transform="rotate(-90 155 166.5)">17</text>
<text x="158.2" y="166.5" transform="rotate(-90 158.2 166.5)">16</text>
<text x="161.4" y="166.5" transform="rotate(-90 161.4 166.5)">15</text>
<text x="164.5" y="166.5" transform="rotate(-90 164.5 166.5)">14</text>
<text x="167.7" y="166.5" transform="rotate(-90 167.7 166.5)">13</text>
<text x="133.5" y="171.7" transform="rotate(-90 133.5 171.7)">3V3</text>
<text x="136.6" y="172" transform="rotate(-90 136.6 172)">RST</text>
<text x="139.8" y="172.8" transform="rotate(-90 139.8 172.8)">VBAT</text>
<text x="143" y="172.3" transform="rotate(-90 143 172.3)">GND</text>
<text x="146.2" y="171.1" transform="rotate(-90 146.2 171.1)">D7</text>
<text x="149.3" y="171.1" transform="rotate(-90 149.3 171.1)">D6</text>
<text x="152.5" y="171.1" transform="rotate(-90 152.5 171.1)">D5</text>
<text x="155.7" y="171.1" transform="rotate(-90 155.7 171.1)">D4</text>
<text x="158.9" y="171.1" transform="rotate(-90 158.9 171.1)">D3</text>
<text x="162" y="171.1" transform="rotate(-90 162 171.1)">D2</text>
<text x="165.2" y="171.1" transform="rotate(-90 165.2 171.1)">D1</text>
<text x="168.4" y="171.1" transform="rotate(-90 168.4 171.1)">D0</text>
<text x="133.5" y="182.4" transform="rotate(-90 133.5 182.4)">VIN</text>
<text x="136.6" y="182.4" transform="rotate(-90 136.6 182.4)">GND</text>
<text x="139.8" y="182.4" transform="rotate(-90 139.8 182.4)">TX</text>
<text x="143" y="182.4" transform="rotate(-90 143 182.4)">RX</text>
<text x="146.2" y="182.4" transform="rotate(-90 146.2 182.4)">WKP</text>
<text x="149.3" y="182.4" transform="rotate(-90 149.3 182.4)">DAC</text>
<text x="152.5" y="182.4" transform="rotate(-90 152.5 182.4)">A5</text>
<text x="155.7" y="182.4" transform="rotate(-90 155.7 182.4)">A4</text>
<text x="158.9" y="182.4" transform="rotate(-90 158.9 182.4)">A3</text>
<text x="162" y="182.4" transform="rotate(-90 162 182.4)">A2</text>
<text x="165.2" y="182.4" transform="rotate(-90 165.2 182.4)">A1</text>
<text x="168.4" y="182.4" transform="rotate(-90 168.4 182.4)">A0</text>
<text x="58.6" y="191.9" transform="rotate(-180 58.6 191.9)">VIN</text>
<text x="132.8" y="186" transform="rotate(-90 132.8 186)">1</text>
<text x="136" y="186" transform="rotate(-90 136 186)">2</text>
<text x="139.1" y="186" transform="rotate(-90 139.1 186)">3</text>
<text x="142.3" y="186" transform="rotate(-90 142.3 186)">4</text>
<text x="145.5" y="186" transform="rotate(-90 145.5 186)">5</text>
<text x="148.7" y="186" transform="rotate(-90 148.7 186)">6</text>
<text x="151.8" y="186" transform="rotate(-90 151.8 186)">7</text>
<text x="155" y="186" transform="rotate(-90 155 186)">8</text>
<text x="158.2" y="186" transform="rotate(-90 158.2 186)">9</text>
<text x="161.4" y="186.7" transform="rotate(-90 161.4 186.7)">10</text>
<text x="164.5" y="186.6" transform="rotate(-90 164.5 186.6)">11</text>
<text x="167.7" y="186.7" transform="rotate(-90 167.7 186.7)">12</text>
<text x="46.2" y="193.9" transform="rotate(-180 46.2 193.9)">4</text>
<text x="58.6" y="194.4" transform="rotate(-180 58.6 194.4)">GND</text>
<text x="58.6" y="193.2" transform="rotate(-180 58.6 193.2)">VOUT1 VOUT2</text>
<text x="59.2" y="196.8" transform="rotate(-180 59.2 196.8)">U3</text>
<text x="62.2" y="195.2" transform="rotate(-180 62.2 195.2)">1</text>
<text x="62.2" y="192.7" transform="rotate(-180 62.2 192.7)">3</text>
<text x="62.2" y="193.9" transform="rotate(-180 62.2 193.9)">2</text>
<text x="60.2" y="213.5" transform="rotate(-180 60.2 213.5)">3(GND)</text>
<text x="60.2" y="210.3" transform="rotate(-180 60.2 210.3)">2(OUT)</text>
<text x="63.8" y="214.2" transform="rotate(-180 63.8 214.2)">3</text>
<text x="63.8" y="211" transform="rotate(-180 63.8 211)">2</text>
<text x="156.6" y="212.5" transform="rotate(-90 156.6 212.5)">6</text>
<text x="158.2" y="212.5" transform="rotate(-90 158.2 212.5)">5</text>
<text x="159.8" y="212.5" transform="rotate(-90 159.8 212.5)">4</text>
<text x="161.4" y="212.5" transform="rotate(-90 161.4 212.5)">3</text>
<text x="162.9" y="212.5" transform="rotate(-90 162.9 212.5)">2</text>
<text x="164.5" y="212.5" transform="rotate(-90 164.5 212.5)">1</text>
<text x="57.3" y="217.3" transform="rotate(-90 57.3 217.3)">THERMALS</text>
<text x="60.2" y="216.7" transform="rotate(-180 60.2 216.7)">1(IN)</text>
<text x="63.8" y="217.4" transform="rotate(-180 63.8 217.4)">1</text>
<text x="139.1" y="220.4" transform="rotate(-90 139.1 220.4)">6</text>
<text x="140.7" y="220.4" transform="rotate(-90 140.7 220.4)">5</text>
<text x="142.3" y="220.4" transform="rotate(-90 142.3 220.4)">4</text>
<text x="143.9" y="220.4" transform="rotate(-90 143.9 220.4)">3</text>
<text x="145.5" y="220.4" transform="rotate(-90 145.5 220.4)">2</text>
<text x="147.1" y="220.4" transform="rotate(-90 147.1 220.4)">1</text>
<text x="156.6" y="220.9" transform="rotate(-90 156.6 220.9)">1</text>
<text x="158.2" y="220.9" transform="rotate(-90 158.2 220.9)">2</text>
<text x="159.8" y="220.9" transform="rotate(-90 159.8 220.9)">3</text>
<text x="161.4" y="220.9" transform="rotate(-90 161.4 220.9)">4</text>
<text x="162.9" y="220.9" transform="rotate(-90 162.9 220.9)">5</text>
<text x="164.5" y="220.9" transform="rotate(-90 164.5 220.9)">6</text>
<text x="56.6" y="223.6" transform="rotate(-90 56.6 223.6)">T1*18</text>
<text x="156.6" y="230.4" transform="rotate(-90 156.6 230.4)">1</text>
<text x="158.2" y="230.4" transform="rotate(-90 158.2 230.4)">2</text>
<text x="159.8" y="230.4" transform="rotate(-90 159.8 230.4)">3</text>
<text x="161.4" y="230.4" transform="rotate(-90 161.4 230.4)">4</text>
<text x="162.9" y="230.4" transform="rotate(-90 162.9 230.4)">5</text>
<text x="164.5" y="230.4" transform="rotate(-90 164.5 230.4)">6</text>
<text x="67.7" y="245.8" transform="rotate(-90 67.7 245.8)">1</text>
<text x="69.3" y="245.8" transform="rotate(-90 69.3 245.8)">3</text>
<text x="70.9" y="245.8" transform="rotate(-90 70.9 245.8)">2</text>
<text x="156.6" y="241.6" transform="rotate(-90 156.6 241.6)">1</text>
<text x="158.2" y="241.6" transform="rotate(-90 158.2 241.6)">2</text>
<text x="159.8" y="241.6" transform="rotate(-90 159.8 241.6)">3</text>
<text x="161.4" y="241.6" transform="rotate(-90 161.4 241.6)">4</text>
<text x="162.9" y="241.6" transform="rotate(-90 162.9 241.6)">5</text>
<text x="164.5" y="241.6" transform="rotate(-90 164.5 241.6)">6</text>
<text x="55" y="247.4" transform="rotate(-90 55 247.4)">2</text>
<text x="55.7" y="251.1" transform="rotate(-90 55.7 251.1)">2</text>
<text x="56.6" y="247.4" transform="rotate(-90 56.6 247.4)">1</text>
<text x="57.3" y="251.1" transform="rotate(-90 57.3 251.1)">1</text>
<text x="156.6" y="251.1" transform="rotate(-90 156.6 251.1)">1</text>
<text x="158.2" y="251.1" transform="rotate(-90 158.2 251.1)">2</text>
<text x="159.8" y="251.1" transform="rotate(-90 159.8 251.1)">3</text>
<text x="161.4" y="251.1" transform="rotate(-90 161.4 251.1)">4</text>
<text x="162.9" y="251.1" transform="rotate(-90 162.9 251.1)">5</text>
<text x="164.5" y="251.1" transform="rotate(-90 164.5 251.1)">6</text>
</g>
<g font-size="1.1">
<text x="56.6" y="46.1" transform="rotate(-90 56.6 46.1)">J2</text>
<text x="58" y="46.1" transform="rotate(-90 58 46.1)">282837-3</text>
<text x="86.7" y="46.1" transform="rotate(-90 86.7 46.1)">J3</text>
<text x="88.1" y="46.1" transform="rotate(-90 88.1 46.1)">282837-3</text>
<text x="104.5" y="79.1" transform="rotate(-90 104.5 79.1)">U5</text>
<text x="106" y="79.1" transform="rotate(-90 106 79.1)">DNBT8105A</text>
<text x="69.3" y="85.6" transform="rotate(-90 69.3 85.6)">U6</text>
<text x="70.8" y="85.6" transform="rotate(-90 70.8 85.6)">DNBT8105A</text>
<text x="82.3" y="128.3" transform="rotate(-90 82.3 128.3)">U1</text>
<text x="93.3" y="128.3" transform="rotate(-90 93.3 128.3)">MCT62SD</text>
<text x="52.1" y="252" transform="rotate(-90 52.1 252)">J4</text>
<text x="52.9" y="252" transform="rotate(-90 52.9 252)">282837-2</text>
</g>
<text font-size=".8" x="56" y="196.3" transform="rotate(-180 56 196.3)">AZ1117IH-3.3TRG1</text>
</svg>
